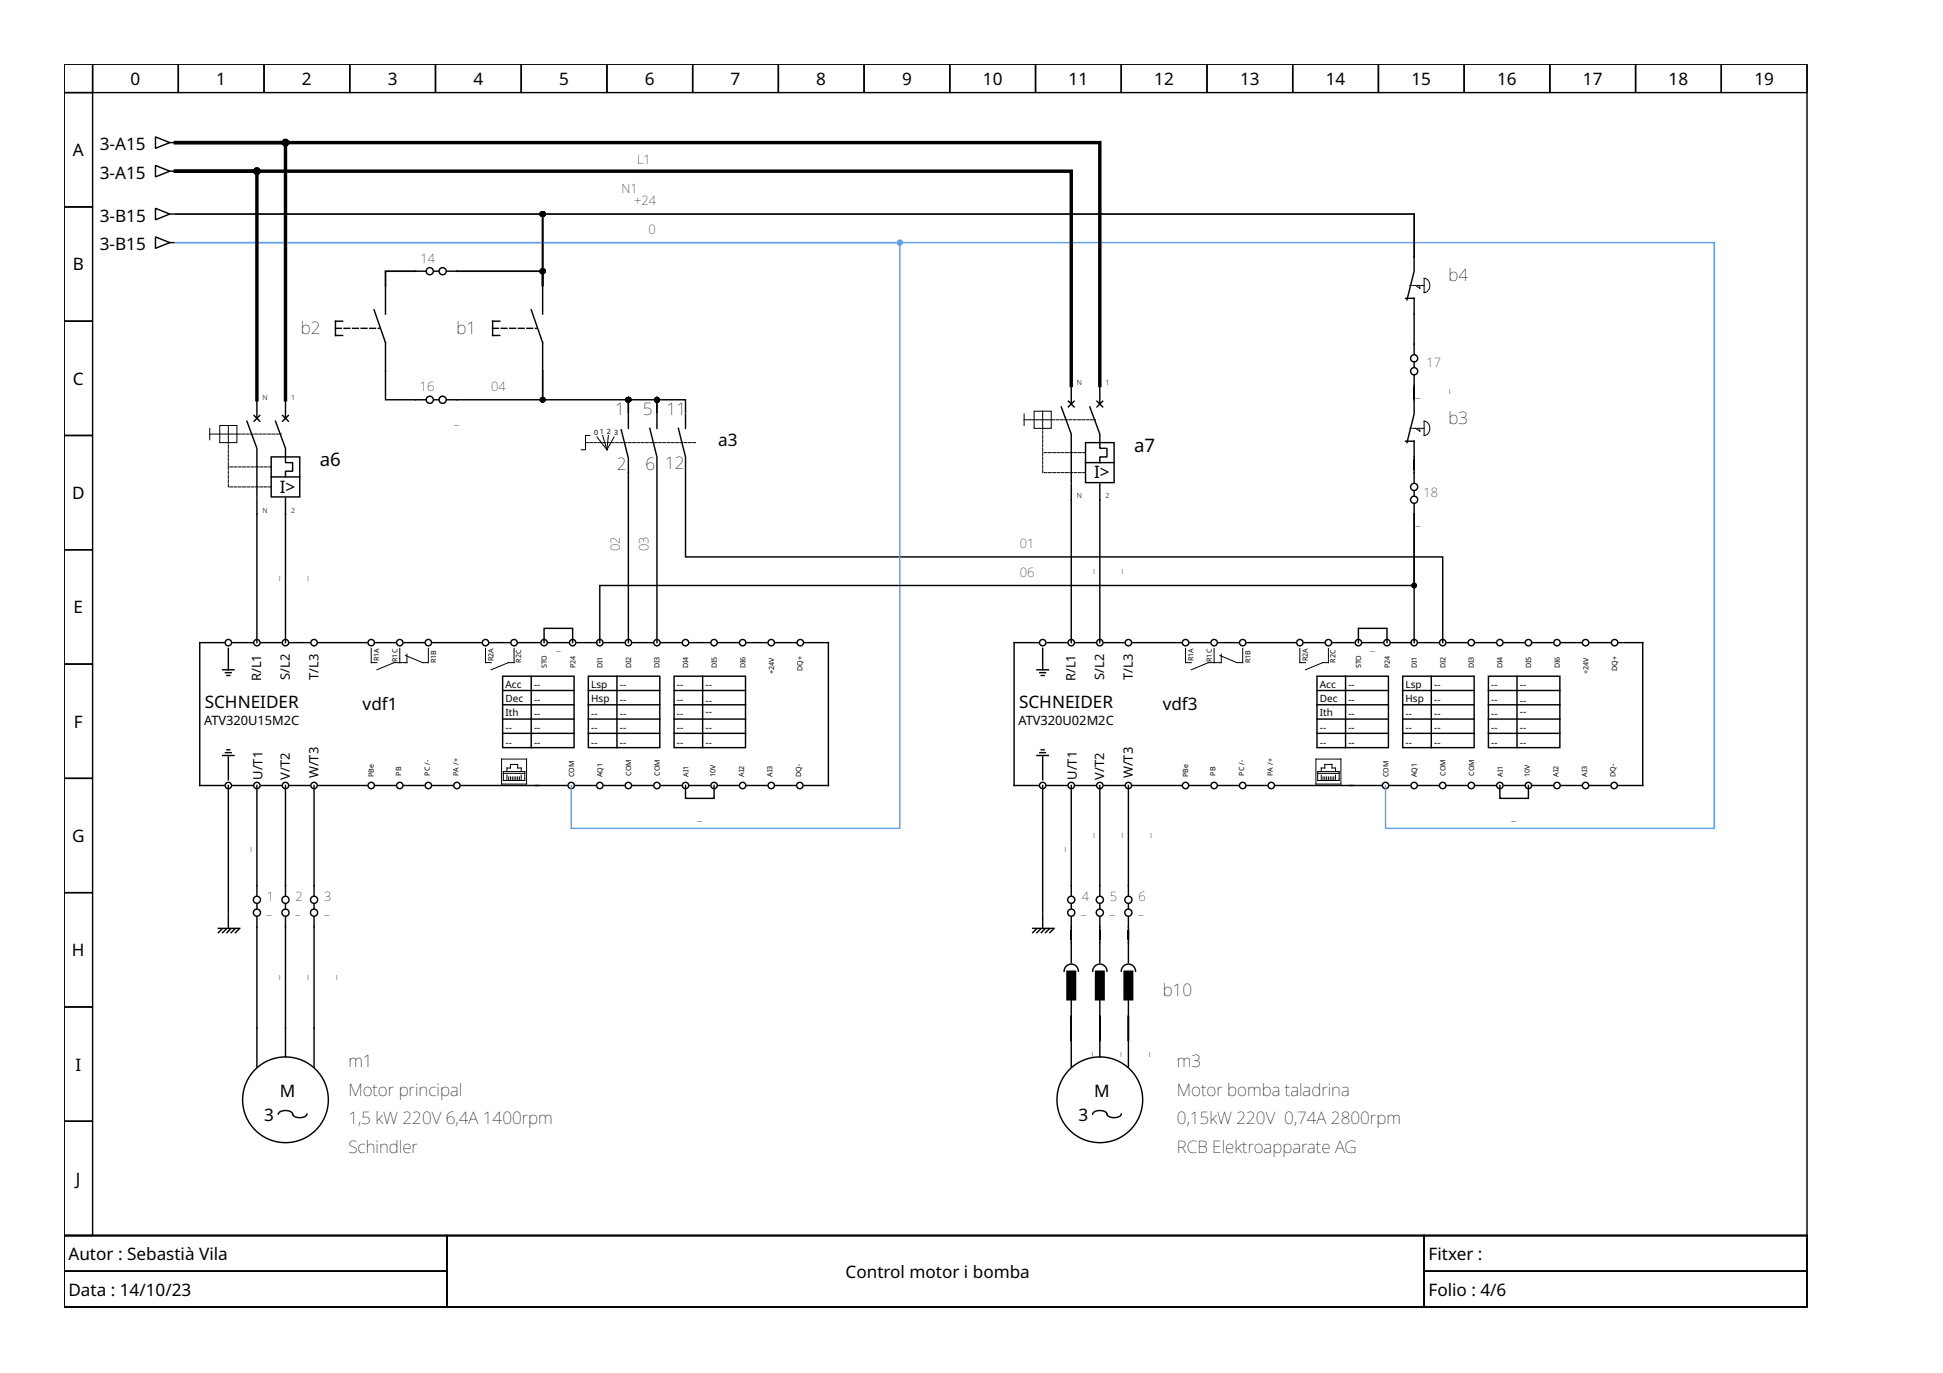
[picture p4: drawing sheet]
<svg xmlns="http://www.w3.org/2000/svg" width="297mm" height="210mm" viewBox="0 0 297 210" stroke-linecap="round" stroke-linejoin="round" font-family="sans-serif">
<g fill="none" stroke="#000" stroke-width=".22">
<path d="M9.8 9.8h266.5v179.1h-266.5zM9.8 9.8h4.4v4.4h-4.4zM9.8 14.2h4.4v17.4h-4.4zM14.2 9.8h13.1v4.4h-13.1zM27.3 9.8h13.1v4.4h-13.1zM40.4 9.8h13.1v4.4h-13.1zM53.5 9.8h13.1v4.4h-13.1zM66.6 9.8h13.1v4.4h-13.1zM79.7 9.8h13.1v4.4h-13.1zM92.8 9.8h13.1v4.4h-13.1zM105.9 9.8h13.1v4.4h-13.1zM119 9.8h13.1v4.4h-13.1z"/>
<path d="M132.1 9.8h13.1v4.4h-13.1zM145.2 9.8h13.1v4.4h-13.1zM158.3 9.8h13.1v4.4h-13.1zM171.4 9.8h13.1v4.4h-13.1zM184.5 9.8h13.1v4.4h-13.1zM197.6 9.8h13.1v4.4h-13.1zM210.7 9.8h13.1v4.4h-13.1zM223.8 9.8h13.1v4.4h-13.1zM236.9 9.8h13.1v4.4h-13.1zM250 9.8h13.1v4.4h-13.1zM263.1 9.8h13.2v4.4h-13.2zM9.8 31.6h4.4v17.5h-4.4z"/>
<path d="M23.8 31.8l2.2 .9-2.2 .9zM23.8 20.9l2.2 .9-2.2 .9zM23.8 25.3l2.2 .9-2.2 .8zM23.8 36.2l2.2 .9-2.2 .9zM26 32.7h.6M26 21.8h.6M26 26.2h.6M26 37.1h.6M216.2 39.3v2.2l-1.1 4.3M9.8 49.1h4.4v17.5h-4.4zM52.4 49.1h-1.1v2.2h1.1M57.2 47.4l1.7 5v8.7h6.1"/>
<path d="M58.9 43.6v4.4M63.5 41.5h1.5M66.4 41.5h.6M68.3 41.5h1.6M76.4 49.1h-1.1v2.2h1.1M81.2 47.4l1.8 5v4.3M83 43.6v4.4M83 56.7v4.4h-14.7M83 56.7v4.4h13.1v2v-2h4.3v2v-2h4.4v2M163.8 58.9v2.9M168.1 58.9v2.9M214.9 45.6h1.3v8.5"/>
<path d="M216.2 57.4v5.9l-1.1 4.4M216.2 55.4v.7M9.8 66.6h4.4v17.4h-4.4zM37.7 64.4l1.6 4.1v7.5M38.8 63.5l.9 .9M39.3 76.2v22M39.3 61.1v2.9M39.7 63.5l-.9 .9M41.5 69.9h4.3v6.1h-4.3zM41.5 72.9h4.3M42.1 64.4l1.5 4.1v2.2h1.1v1.3h-1.1v.9M43.2 63.5l.9 .9"/>
<path d="M43.6 76.2v22M43.6 61.1v2.9M44.1 63.5l-.9 .9M66.4 61.1h.6M95 65.7l1.1 4.4v28.1M96.1 63.3v2.2M99.3 65.5l1.1 4.4v2.1M100.4 72.3v25.9M100.4 63.3v2.2M103.7 65.5l1.1 4.4v2.1M104.8 72.3v12.8h115.8v13.1M104.8 63.3v2.2"/>
<path d="M162.2 62.2l1.6 4.2v7.4M163.3 61.3l.9 .9M163.8 74v24.2M164.2 61.3l-.9 .9M166 67.7h4.3v6.1h-4.3zM166 70.7h4.3M166.6 62.2l1.5 4.2v2.1h1.1v1.4h-1.1v.8M167.7 61.3l.9 .9M168.1 74v24.2M168.6 61.3l-.9 .9M214.9 67.4h1.3v6.4M216.2 78.6v10.9h-124.5v8.7"/>
<path d="M216.2 78.6v19.6M216.2 75.1v.6M216.2 77.1v1.5M9.8 84h4.4v17.5h-4.4zM34.3 98.2h-3.8v21.9h3.8M34.9 99.1v3.3M35.6 98.2h3M39.9 98.2h3.1M44.3 98.2h3.1M48.7 98.2h7.4M57.4 98.2h3.1M61.8 98.2h3"/>
<path d="M66.1 98.2h7.5M74.9 98.2h3M79.2 98.2h3.3M83.2 98.2v-2.1h4.3v2.1M83.8 98.2h3.1M88.2 98.2h3.1M92.3 98.2h3.1M96.7 98.2h3.1M101.1 98.2h3M105.5 98.2h3M109.8 98.2h3.1M114.2 98.2h3"/>
<path d="M118.6 98.2h3.2M122.9 98.2h3.7v21.9h-3.7M158.7 98.2h-3.7v21.9h3.7M159.4 99.1v3.3M160.1 98.2h3M164.4 98.2h3.1M168.8 98.2h3.1M173.2 98.2h7.4M181.9 98.2h3.1M186.3 98.2h3M190.6 98.2h7.5M199.4 98.2h3"/>
<path d="M203.7 98.2h3.3M207.7 98.2v-2.1h4.3v2.1M208.3 98.2h3.1M212.7 98.2h3.1M216.8 98.2h3.1M221.2 98.2h3.1M225.6 98.2h3M229.9 98.2h3.1M234.3 98.2h3.1M238.7 98.2h3M243.1 98.2h3.2M247.4 98.2h3.7v21.9h-3.7"/>
<path d="M9.8 101.5h4.4v17.5h-4.4zM9.8 119h4.4v17.5h-4.4zM34 115.5h1.8M34 102.4h1.8M34.5 115.1h.8M34.5 102.8h.8M34.7 114.6h.4M34.7 103.3h.4M34.9 115.7v3.5M76.8 103.4h11v10.9h-11zM76.8 112.1h11M76.8 109.9h11"/>
<path d="M76.8 107.7h11M76.8 105.6h11M81.2 103.4v10.9M89.9 103.4h11v10.9h-11zM89.9 112.1h11M89.9 109.9h11M89.9 107.7h11M89.9 105.6h11M94.3 103.4v10.9M103.1 103.4h10.9v10.9h-10.9zM103.1 112.1h10.9M103.1 109.9h10.9"/>
<path d="M103.1 107.7h10.9M103.1 105.6h10.9M107.4 103.4v10.9M158.5 115.5h1.8M158.5 102.4h1.8M159 115.1h.8M159 102.8h.8M159.2 114.6h.4M159.2 103.3h.4M159.4 115.7v3.5M201.3 103.4h11v10.9h-11zM201.3 112.1h11"/>
<path d="M201.3 109.9h11M201.3 107.7h11M201.3 105.6h11M205.7 103.4v10.9M214.4 103.4h11v10.9h-11zM214.4 112.1h11M214.4 109.9h11M214.4 107.7h11M214.4 105.6h11M218.8 103.4v10.9M227.5 103.4h11v10.9h-11zM227.5 112.1h11"/>
<path d="M227.5 109.9h11M227.5 107.7h11M227.5 105.6h11M231.9 103.4v10.9M9.8 136.5h4.4v17.4h-4.4zM34.9 139.7v2.2M34.9 120.1v19.4M35.6 120.1h3M39.3 120.1v16.8M39.3 138.2v.7M39.9 120.1h3.1M43.6 120.1v16.8"/>
<path d="M43.6 138.2v.7M44.3 120.1h3.1M48 138.2v.7M48 120.1v16.8M48.7 120.1h7.4M57.4 120.1h3.1M61.8 120.1h3M66.1 120.1h3.1M70.5 120.1h16.2M88 120.1h3M92.3 120.1h3.1M96.7 120.1h3.1"/>
<path d="M101.1 120.1h3M104.8 120.1v2h4.4v-2M105.5 120.1h3M109.8 120.1h3.1M114.2 120.1h3M118.6 120.1h3M159.4 139.7v2.2M159.4 120.1v19.4M160.1 120.1h3M163.8 120.1v16.8M163.8 138.2v.7M164.4 120.1h3.1"/>
<path d="M168.1 120.1v16.8M168.1 138.2v.7M168.8 120.1h3.1M172.5 120.1v16.8M172.5 138.2v.7M173.2 120.1h7.4M181.9 120.1h3.1M186.3 120.1h3M190.6 120.1h3.1M195 120.1h16.2M212.5 120.1h3M216.8 120.1h3.1"/>
<path d="M221.2 120.1h3.1M225.6 120.1h3M229.3 120.1v2h4.4v-2M229.9 120.1h3.1M234.3 120.1h3.1M238.7 120.1h3M243.1 120.1h3M9.8 153.9h4.4v17.5h-4.4zM33.4 141.9h3.3M33.9 142l-.5 .6M34.6 142l-.6 .6M35.2 142l-.5 .6"/>
<path d="M35.9 142l-.6 .6M36.5 142l-.5 .6M39.3 140.2v22.9M43.6 140.2v21.4M48 140.2v22.9M157.9 141.9h3.2M158.4 142l-.5 .6M159.1 142l-.6 .6M159.7 142l-.5 .6M160.4 142l-.6 .6M161 142l-.5 .6M162.7 148.5a1.09 1.09 0 0 1 1.1-1.1 1.09 1.09 0 0 1 1.1 1.1"/>
<path d="M163.8 155.3v3.9zM163.8 140.2v7M163.8 152.8v10.3M167 148.5a1.09 1.09 0 0 1 1.1-1.1 1.09 1.09 0 0 1 1.1 1.1M168.1 155.3v3.9zM168.1 140.2v7M168.1 152.8v8.8M171.4 148.5a1.09 1.09 0 0 1 1.1-1.1 1.09 1.09 0 0 1 1.1 1.1M172.5 155.3v3.9zM172.5 140.2v7M172.5 152.8v10.3M9.8 171.4h4.4v17.5h-4.4z"/>
<path d="M42.6 170.3a1.37 1.37 0 0 1 2.1 0 1.37 1.37 0 0 0 2.2 0M167 170.3a1.37 1.37 0 0 1 2.2 0 1.37 1.37 0 0 0 2.2 0M9.8 188.9h266.5v10.9h-266.5zM9.8 188.9h58.5v5.4h-58.5zM9.8 194.3h58.5v5.5h-58.5zM68.3 188.9h149.4v10.9h-149.4zM217.7 188.9h58.6v5.4h-58.6zM217.7 194.3h58.6v5.5h-58.6z"/>
<circle cx="65.7" cy="41.5" r=".55"/>
<circle cx="67.7" cy="41.5" r=".55"/>
<circle cx="216.2" cy="54.8" r=".55"/>
<circle cx="216.2" cy="56.7" r=".55"/>
<circle cx="65.7" cy="61.1" r=".55"/>
<circle cx="67.7" cy="61.1" r=".55"/>
<circle cx="216.2" cy="74.4" r=".55"/>
<circle cx="216.2" cy="76.4" r=".55"/>
<circle cx="34.9" cy="98.2" r=".49"/>
<circle cx="39.3" cy="98.2" r=".49"/>
<circle cx="43.6" cy="98.2" r=".49"/>
<circle cx="48" cy="98.2" r=".49"/>
<circle cx="56.7" cy="98.2" r=".49"/>
<circle cx="61.1" cy="98.2" r=".49"/>
<circle cx="65.5" cy="98.2" r=".49"/>
<circle cx="74.2" cy="98.2" r=".49"/>
<circle cx="78.6" cy="98.2" r=".49"/>
<circle cx="83.2" cy="98.2" r=".49"/>
<circle cx="87.5" cy="98.2" r=".49"/>
<circle cx="91.7" cy="98.2" r=".49"/>
<circle cx="96.1" cy="98.2" r=".49"/>
<circle cx="100.4" cy="98.2" r=".49"/>
<circle cx="104.8" cy="98.2" r=".49"/>
<circle cx="109.2" cy="98.2" r=".49"/>
<circle cx="113.5" cy="98.2" r=".49"/>
<circle cx="117.9" cy="98.2" r=".49"/>
<circle cx="122.3" cy="98.2" r=".49"/>
<circle cx="159.4" cy="98.2" r=".49"/>
<circle cx="163.8" cy="98.2" r=".49"/>
<circle cx="168.1" cy="98.2" r=".49"/>
<circle cx="172.5" cy="98.2" r=".49"/>
<circle cx="181.2" cy="98.2" r=".49"/>
<circle cx="185.6" cy="98.2" r=".49"/>
<circle cx="190" cy="98.2" r=".49"/>
<circle cx="198.7" cy="98.2" r=".49"/>
<circle cx="203.1" cy="98.2" r=".49"/>
<circle cx="207.7" cy="98.2" r=".49"/>
<circle cx="212" cy="98.2" r=".49"/>
<circle cx="216.2" cy="98.2" r=".49"/>
<circle cx="220.6" cy="98.2" r=".49"/>
<circle cx="224.9" cy="98.2" r=".49"/>
<circle cx="229.3" cy="98.2" r=".49"/>
<circle cx="233.7" cy="98.2" r=".49"/>
<circle cx="238" cy="98.2" r=".49"/>
<circle cx="242.4" cy="98.2" r=".49"/>
<circle cx="246.8" cy="98.2" r=".49"/>
<circle cx="34.9" cy="120.1" r=".49"/>
<circle cx="39.3" cy="137.6" r=".55"/>
<circle cx="39.3" cy="139.5" r=".55"/>
<circle cx="39.3" cy="120.1" r=".49"/>
<circle cx="43.6" cy="137.6" r=".55"/>
<circle cx="43.6" cy="139.5" r=".55"/>
<circle cx="43.6" cy="120.1" r=".49"/>
<circle cx="48" cy="137.6" r=".55"/>
<circle cx="48" cy="139.5" r=".55"/>
<circle cx="48" cy="120.1" r=".49"/>
<circle cx="56.7" cy="120.1" r=".49"/>
<circle cx="61.1" cy="120.1" r=".49"/>
<circle cx="65.5" cy="120.1" r=".49"/>
<circle cx="69.9" cy="120.1" r=".49"/>
<circle cx="87.3" cy="120.1" r=".49"/>
<circle cx="91.7" cy="120.1" r=".49"/>
<circle cx="96.1" cy="120.1" r=".49"/>
<circle cx="100.4" cy="120.1" r=".49"/>
<circle cx="104.8" cy="120.1" r=".49"/>
<circle cx="109.2" cy="120.1" r=".49"/>
<circle cx="113.5" cy="120.1" r=".49"/>
<circle cx="117.9" cy="120.1" r=".49"/>
<circle cx="122.3" cy="120.1" r=".49"/>
<circle cx="159.4" cy="120.1" r=".49"/>
<circle cx="163.8" cy="137.6" r=".55"/>
<circle cx="163.8" cy="139.5" r=".55"/>
<circle cx="163.8" cy="120.1" r=".49"/>
<circle cx="168.1" cy="137.6" r=".55"/>
<circle cx="168.1" cy="139.5" r=".55"/>
<circle cx="168.1" cy="120.1" r=".49"/>
<circle cx="172.5" cy="137.6" r=".55"/>
<circle cx="172.5" cy="139.5" r=".55"/>
<circle cx="172.5" cy="120.1" r=".49"/>
<circle cx="181.2" cy="120.1" r=".49"/>
<circle cx="185.6" cy="120.1" r=".49"/>
<circle cx="190" cy="120.1" r=".49"/>
<circle cx="194.3" cy="120.1" r=".49"/>
<circle cx="211.8" cy="120.1" r=".49"/>
<circle cx="216.2" cy="120.1" r=".49"/>
<circle cx="220.6" cy="120.1" r=".49"/>
<circle cx="224.9" cy="120.1" r=".49"/>
<circle cx="229.3" cy="120.1" r=".49"/>
<circle cx="233.7" cy="120.1" r=".49"/>
<circle cx="238" cy="120.1" r=".49"/>
<circle cx="242.4" cy="120.1" r=".49"/>
<circle cx="246.8" cy="120.1" r=".49"/>
<circle cx="43.6" cy="168.1" r="6.6"/>
<circle cx="168.1" cy="168.1" r="6.6"/>
</g>
<g fill="none" stroke="#000" stroke-width=".15">
<path d="M216.4 43.6l.7 .5v-.5M217.7 42.6a1.12 1.12 0 0 1 .9 1 1.12 1.12 0 0 1-.9 1.1zM32.1 66.4h4.1M32.1 65.5v1.7M33.6 65h2.6v2.7h-2.6zM34.9 65v2.7M90.2 66.6h-.7v2.2h-.6M91.3 66.8l1.5 2M92.1 66.6l.7 2.2M93 66.6l-.2 2.2M93.9 66.8l-1.1 2M156.6 64.2h4.1"/>
<path d="M156.6 63.3v1.7M158.1 62.9h2.6v2.6h-2.6zM159.4 62.9v2.6M216.4 65.5l.7 .4v-.4M217.7 64.4a1.12 1.12 0 0 1 .9 1.1 1.12 1.12 0 0 1-.9 1.1zM56.7 99.1v2.2h.9M61.1 99.1v2.2M62.2 100v1.3h-2l-2.6 1.1M65.5 99.1v2.2h-.9l-2.6-1.1M74.2 99.1v2.2h.9M78.6 99.1v2.2h-.9l-2.6 1.1M181.2 99.1v2.2h.9"/>
<path d="M185.6 99.1v2.2M186.7 100v1.3h-2l-2.6 1.1M190 99.1v2.2h-.9l-2.6-1.1M198.7 99.1v2.2h.9M203.1 99.1v2.2h-.9l-2.6 1.1M76.7 116h3.8v3.9h-3.8zM77 118.2h3.2M77 118h3.2v1.3h-3.2zM77.5 118v-.6h.5v-.5h1.1v.5h.6v.6M77.5 118.5v.8M77.8 118.8v.5M78 118.8v.5"/>
<path d="M78.3 118.8v.5M78.6 118.8v.5M78.9 118.8v.5M79.1 118.8v.5M79.4 118.8v.5M79.7 118.5v.8M201.2 116h3.8v3.9h-3.8zM201.4 118h3.3v1.3h-3.3zM201.4 118.2h3.3M202 118v-.6h.5v-.5h1.1v.5h.6v.6M202 118.5v.8M202.3 118.8v.5"/>
<path d="M202.5 118.8v.5M202.8 118.8v.5M203.1 118.8v.5M203.4 118.8v.5M203.6 118.8v.5M203.9 118.8v.5M204.2 118.5v.8"/>
</g>
<path d="M217.7 43.6h-2.2M36.3 66.4h6.7M41.5 74.4h-6.6v-6.7M41.5 71.4h-6.6M106.3 67.7h-16.8M160.8 64.2h6.7M166 72.3h-6.6v-6.8M166 69.2h-6.6M217.7 65.5h-2.2" fill="none" stroke="#000" stroke-width=".15" stroke-dasharray=".4 .2"/>
<path d="M51.3 50.2h6.8M75.3 50.2h6.8" fill="none" stroke="#000" stroke-width=".22" stroke-dasharray=".9 .4"/>
<g fill="#000" stroke="#000" stroke-width=".22">
<path d="M163.1 148.5h1.3v4.3h-1.3z" fill-rule="evenodd"/>
<path d="M167.5 148.5h1.3v4.3h-1.3z" fill-rule="evenodd"/>
<path d="M171.9 148.5h1.3v4.3h-1.3z" fill-rule="evenodd"/>
<circle cx="83" cy="61.1" r=".33"/>
<circle cx="96.1" cy="61.1" r=".33"/>
<circle cx="100.4" cy="61.1" r=".33"/>
<circle cx="216.2" cy="89.5" r=".33"/>
</g>
<path d="M87.3 120.1v6.5h50.3v-89.5h-110.8h235.3v89.5h-50.3v-6.5" fill="none" stroke="#62a0ea" stroke-width=".22"/>
<circle cx="137.6" cy="37.1" r=".33" fill="#62a0ea" stroke="#62a0ea" stroke-width=".22"/>
<path d="M26.8 32.7h56.2v10.9M216.2 39.3v-6.6h-133.2v10.9M63.5 41.5h-4.6v2.1M69.9 41.5h13.1v2.1" fill="none" stroke="#000" stroke-width=".26"/>
<g fill="#000" stroke="#000" stroke-width=".26">
<circle cx="83" cy="32.7" r=".33"/>
<circle cx="83" cy="41.5" r=".33"/>
</g>
<path d="M163.8 58.9v-32.7h-137h12.5v34.9M168.1 58.9v-37.1h-141.3h16.8v39.3" fill="none" stroke="#000" stroke-width=".52"/>
<g fill="#000" stroke="#000" stroke-width=".52">
<circle cx="39.3" cy="26.2" r=".33"/>
<circle cx="43.6" cy="21.8" r=".33"/>
</g>
<g font-size="2.8">
<text x="48.9" y="71.3">a6</text>
<text x="173.4" y="69.1">a7</text>
</g>
<g font-size="2.6">
<text x="20" y="13">0</text>
<text x="33.1" y="13">1</text>
<text x="46.2" y="13">2</text>
<text x="59.3" y="13">3</text>
<text x="72.4" y="13">4</text>
<text x="85.5" y="13">5</text>
<text x="98.6" y="13">6</text>
<text x="111.7" y="13">7</text>
<text x="124.8" y="13">8</text>
<text x="137.9" y="13">9</text>
<text x="150.3" y="13">10</text>
<text x="163.4" y="13">11</text>
<text x="176.5" y="13">12</text>
<text x="189.6" y="13">13</text>
<text x="202.7" y="13">14</text>
<text x="215.8" y="13">15</text>
<text x="228.9" y="13">16</text>
<text x="242" y="13">17</text>
<text x="255.1" y="13">18</text>
<text x="268.2" y="13">19</text>
<text x="11.1" y="23.9">A</text>
<text x="15.2" y="23">3-A15</text>
<text x="15.2" y="27.4">3-A15</text>
<text x="15.2" y="33.9">3-B15</text>
<text x="11.1" y="41.3">B</text>
<text x="15.2" y="38.3">3-B15</text>
<text x="221.4" y="43">b4</text>
<text x="46" y="51">b2</text>
<text x="69.8" y="51">b1</text>
<text x="11.1" y="58.8">C</text>
<text x="94.1" y="63.5">1</text>
<text x="98.3" y="63.5">5</text>
<text x="101.9" y="63.4">11</text>
<text x="221.4" y="64.8">b3</text>
<text x="94.3" y="71.8">2</text>
<text x="98.7" y="71.8">6</text>
<text x="101.7" y="71.7">12</text>
<text x="109.8" y="68.2">a3</text>
<text x="11" y="76.3">D</text>
<text x="42.8" y="75.3">I&gt;</text>
<text x="167.3" y="73.1">I&gt;</text>
<text x="11.2" y="93.8">E</text>
<text x="11.3" y="111.2">F</text>
<text x="31.3" y="108.3">SCHNEIDER</text>
<text x="55.4" y="108.5">vdf1</text>
<text x="155.8" y="108.3">SCHNEIDER</text>
<text x="177.7" y="108.5">vdf3</text>
<text x="11" y="128.7">G</text>
<text x="11" y="146.2">H</text>
<text x="177.7" y="152.2">b10</text>
<text x="11.5" y="163.7">I</text>
<text x="42.8" y="167.7">M</text>
<text x="53.3" y="163.1">m1</text>
<text x="53.3" y="167.5">Motor principal</text>
<text x="167.3" y="167.7">M</text>
<text x="179.9" y="163.1">m3</text>
<text x="179.9" y="167.5">Motor bomba taladrina</text>
<text x="40.4" y="171.4">3</text>
<text x="53.3" y="171.9">1,5 kW 220V 6,4A 1400rpm</text>
<text x="164.9" y="171.4">3</text>
<text x="179.9" y="171.9">0,15kW 220V 0,74A 2800rpm</text>
<text x="53.3" y="176.2">Schindler</text>
<text x="179.9" y="176.2">RCB Elektroapparate AG</text>
<text x="11.6" y="181.1">J</text>
<text x="10.5" y="192.6">Autor : Sebastià Vila</text>
<text x="129.3" y="195.3">Control motor i bomba</text>
<text x="218.4" y="192.6">Fitxer :</text>
<text x="10.5" y="198.1">Data : 14/10/23</text>
<text x="218.4" y="198.1">Folio : 4/6</text>
</g>
<g font-size="2">
<text x="95" y="29.4">N1</text>
<text x="97.4" y="25.1">L1</text>
<text x="96.9" y="31.4">+24</text>
<text x="99.1" y="35.8">0</text>
<text x="64.3" y="40.1">14</text>
<text x="64.2" y="59.8">16</text>
<text x="75.1" y="59.8">04</text>
<text x="218.1" y="56.2">17</text>
<text x="69.4" y="64.8">_</text>
<text x="216.4" y="60.7">_</text>
<text x="221.4" y="60.2" transform="rotate(-90 221.4 60.2)">_</text>
<text x="217.6" y="76">18</text>
<text x="155.9" y="83.8">01</text>
<text x="216.4" y="80.3">_</text>
<text x="42.6" y="88.8" transform="rotate(-90 42.6 88.8)">_</text>
<text x="46.9" y="88.8" transform="rotate(-90 46.9 88.8)">_</text>
<text x="94.8" y="84.3" transform="rotate(-90 94.8 84.3)">02</text>
<text x="99.1" y="84.3" transform="rotate(-90 99.1 84.3)">03</text>
<text x="155.9" y="88.2">06</text>
<text x="167" y="87.7" transform="rotate(-90 167 87.7)">_</text>
<text x="171.4" y="87.7" transform="rotate(-90 171.4 87.7)">_</text>
<text x="85" y="99.3">_</text>
<text x="209.5" y="99.3">_</text>
<text x="39.9" y="104.1" transform="rotate(-90 39.9 104.1)">R/L1</text>
<text x="44.3" y="103.9" transform="rotate(-90 44.3 103.9)">S/L2</text>
<text x="48.7" y="103.9" transform="rotate(-90 48.7 103.9)">T/L3</text>
<text x="164.4" y="104.1" transform="rotate(-90 164.4 104.1)">R/L1</text>
<text x="168.8" y="103.9" transform="rotate(-90 168.8 103.9)">S/L2</text>
<text x="173.2" y="103.9" transform="rotate(-90 173.2 103.9)">T/L3</text>
<text x="31.2" y="110.9">ATV320U15M2C</text>
<text x="155.7" y="110.9">ATV320U02M2C</text>
<text x="40.1" y="119.2" transform="rotate(-90 40.1 119.2)">U/T1</text>
<text x="44.3" y="119.2" transform="rotate(-90 44.3 119.2)">V/T2</text>
<text x="48.7" y="119" transform="rotate(-90 48.7 119)">W/T3</text>
<text x="164.6" y="119.2" transform="rotate(-90 164.6 119.2)">U/T1</text>
<text x="168.8" y="119.2" transform="rotate(-90 168.8 119.2)">V/T2</text>
<text x="173.2" y="119" transform="rotate(-90 173.2 119)">W/T3</text>
<text x="106.6" y="125.3">_</text>
<text x="231.1" y="125.3">_</text>
<text x="38.2" y="130.2" transform="rotate(-90 38.2 130.2)">_</text>
<text x="162.7" y="130.2" transform="rotate(-90 162.7 130.2)">_</text>
<text x="167" y="128.1" transform="rotate(-90 167 128.1)">_</text>
<text x="171.4" y="128.1" transform="rotate(-90 171.4 128.1)">_</text>
<text x="175.8" y="128.1" transform="rotate(-90 175.8 128.1)">_</text>
<text x="40.8" y="137.8">1</text>
<text x="45.2" y="137.8">2</text>
<text x="49.5" y="137.8">3</text>
<text x="165.4" y="137.8">4</text>
<text x="169.7" y="137.8">5</text>
<text x="174" y="137.8">6</text>
<text x="40.8" y="139.7">_</text>
<text x="45.2" y="139.7">_</text>
<text x="49.5" y="139.7">_</text>
<text x="165.3" y="139.7">_</text>
<text x="169.7" y="139.7">_</text>
<text x="174" y="139.7">_</text>
<text x="42.6" y="149.8" transform="rotate(-90 42.6 149.8)">_</text>
<text x="46.9" y="149.8" transform="rotate(-90 46.9 149.8)">_</text>
<text x="51.3" y="149.8" transform="rotate(-90 51.3 149.8)">_</text>
<text x="166.8" y="161.5" transform="rotate(-90 166.8 161.5)">_</text>
<text x="171.2" y="161.5" transform="rotate(-90 171.2 161.5)">_</text>
<text x="175.6" y="161.5" transform="rotate(-90 175.6 161.5)">_</text>
</g>
<g font-size="1.5">
<text x="77.3" y="107.3">Dec</text>
<text x="77.3" y="105.1">Acc</text>
<text x="81.6" y="107.4">--</text>
<text x="81.6" y="105.2">--</text>
<text x="90.4" y="107.3">Hsp</text>
<text x="90.4" y="105.1">Lsp</text>
<text x="94.8" y="107.4">--</text>
<text x="94.8" y="105.2">--</text>
<text x="103.5" y="105.2">--</text>
<text x="103.5" y="107.4">--</text>
<text x="107.9" y="107.6">--</text>
<text x="107.9" y="105.2">--</text>
<text x="201.8" y="107.3">Dec</text>
<text x="201.8" y="105.1">Acc</text>
<text x="206.1" y="107.4">--</text>
<text x="206.1" y="105.2">--</text>
<text x="214.9" y="107.3">Hsp</text>
<text x="214.9" y="105.1">Lsp</text>
<text x="219.2" y="107.4">--</text>
<text x="219.2" y="105.2">--</text>
<text x="228" y="105.2">--</text>
<text x="228" y="107.4">--</text>
<text x="232.3" y="107.6">--</text>
<text x="232.3" y="105.2">--</text>
<text x="77.3" y="109.5">Ith</text>
<text x="77.3" y="114">--</text>
<text x="77.3" y="111.8">--</text>
<text x="81.6" y="111.8">--</text>
<text x="81.6" y="109.6">--</text>
<text x="81.6" y="114">--</text>
<text x="90.4" y="111.8">--</text>
<text x="90.4" y="114">--</text>
<text x="90.4" y="109.6">--</text>
<text x="94.8" y="111.8">--</text>
<text x="94.8" y="109.6">--</text>
<text x="94.8" y="114">--</text>
<text x="103.5" y="109.6">--</text>
<text x="103.5" y="111.8">--</text>
<text x="103.5" y="114">--</text>
<text x="107.9" y="111.8">--</text>
<text x="107.9" y="109.4">--</text>
<text x="107.9" y="114">--</text>
<text x="201.8" y="109.5">Ith</text>
<text x="201.8" y="114">--</text>
<text x="201.8" y="111.8">--</text>
<text x="206.1" y="111.8">--</text>
<text x="206.1" y="109.6">--</text>
<text x="206.1" y="114">--</text>
<text x="214.9" y="111.8">--</text>
<text x="214.9" y="114">--</text>
<text x="214.9" y="109.6">--</text>
<text x="219.2" y="111.8">--</text>
<text x="219.2" y="109.6">--</text>
<text x="219.2" y="114">--</text>
<text x="228" y="109.6">--</text>
<text x="228" y="111.8">--</text>
<text x="228" y="114">--</text>
<text x="232.3" y="111.8">--</text>
<text x="232.3" y="109.4">--</text>
<text x="232.3" y="114">--</text>
</g>
<g font-size="1.1">
<text x="164.6" y="58.9">N</text>
<text x="169" y="58.9">1</text>
<text x="40.1" y="61.1">N</text>
<text x="44.5" y="61.1">1</text>
<text x="90.8" y="66.6">0</text>
<text x="91.7" y="66.4">1</text>
<text x="92.8" y="66.4">2</text>
<text x="93.9" y="66.6">3</text>
<text x="164.6" y="76.2">N</text>
<text x="169" y="76.2">2</text>
<text x="40.1" y="78.4">N</text>
<text x="44.5" y="78.4">2</text>
<text x="57.9" y="101.1" transform="rotate(-90 57.9 101.1)">R1A</text>
<text x="60.8" y="101.2" transform="rotate(-90 60.8 101.2)">R1C</text>
<text x="66.7" y="101.4" transform="rotate(-90 66.7 101.4)">R1B</text>
<text x="75.4" y="101.1" transform="rotate(-90 75.4 101.1)">R2A</text>
<text x="79.7" y="101.3" transform="rotate(-90 79.7 101.3)">R2C</text>
<text x="182.4" y="101.1" transform="rotate(-90 182.4 101.1)">R1A</text>
<text x="185.3" y="101.2" transform="rotate(-90 185.3 101.2)">R1C</text>
<text x="191.2" y="101.4" transform="rotate(-90 191.2 101.4)">R1B</text>
<text x="199.9" y="101.1" transform="rotate(-90 199.9 101.1)">R2A</text>
<text x="204.2" y="101.3" transform="rotate(-90 204.2 101.3)">R2C</text>
<text x="83.6" y="102.2" transform="rotate(-90 83.6 102.2)">STO</text>
<text x="88" y="102.2" transform="rotate(-90 88 102.2)">P24</text>
<text x="92.1" y="102.2" transform="rotate(-90 92.1 102.2)">DI1</text>
<text x="96.5" y="102.2" transform="rotate(-90 96.5 102.2)">DI2</text>
<text x="100.8" y="102.2" transform="rotate(-90 100.8 102.2)">DI3</text>
<text x="105.2" y="102.2" transform="rotate(-90 105.2 102.2)">DI4</text>
<text x="109.6" y="102.2" transform="rotate(-90 109.6 102.2)">DI5</text>
<text x="113.9" y="102.2" transform="rotate(-90 113.9 102.2)">DI6</text>
<text x="118.3" y="103.1" transform="rotate(-90 118.3 103.1)">+24V</text>
<text x="122.7" y="102.6" transform="rotate(-90 122.7 102.6)">DQ+</text>
<text x="208.1" y="102.2" transform="rotate(-90 208.1 102.2)">STO</text>
<text x="212.5" y="102.2" transform="rotate(-90 212.5 102.2)">P24</text>
<text x="216.6" y="102.2" transform="rotate(-90 216.6 102.2)">DI1</text>
<text x="221" y="102.2" transform="rotate(-90 221 102.2)">DI2</text>
<text x="225.3" y="102.2" transform="rotate(-90 225.3 102.2)">DI3</text>
<text x="229.7" y="102.2" transform="rotate(-90 229.7 102.2)">DI4</text>
<text x="234.1" y="102.2" transform="rotate(-90 234.1 102.2)">DI5</text>
<text x="238.4" y="102.2" transform="rotate(-90 238.4 102.2)">DI6</text>
<text x="242.8" y="103.1" transform="rotate(-90 242.8 103.1)">+24V</text>
<text x="247.2" y="102.6" transform="rotate(-90 247.2 102.6)">DQ+</text>
<text x="57.2" y="118.8" transform="rotate(-90 57.2 118.8)">PBe</text>
<text x="61.3" y="118.6" transform="rotate(-90 61.3 118.6)">PB</text>
<text x="65.7" y="118.6" transform="rotate(-90 65.7 118.6)">PC /-</text>
<text x="70.1" y="118.6" transform="rotate(-90 70.1 118.6)">PA /+</text>
<text x="87.8" y="118.8" transform="rotate(-90 87.8 118.8)">COM</text>
<text x="92.1" y="118.8" transform="rotate(-90 92.1 118.8)">AQ1</text>
<text x="96.5" y="118.6" transform="rotate(-90 96.5 118.6)">COM</text>
<text x="100.9" y="118.6" transform="rotate(-90 100.9 118.6)">COM</text>
<text x="105.2" y="118.8" transform="rotate(-90 105.2 118.8)">AI1</text>
<text x="109.4" y="118.8" transform="rotate(-90 109.4 118.8)">10V</text>
<text x="113.8" y="118.8" transform="rotate(-90 113.8 118.8)">AI2</text>
<text x="118.1" y="118.8" transform="rotate(-90 118.1 118.8)">AI3</text>
<text x="122.5" y="118.8" transform="rotate(-90 122.5 118.8)">DQ-</text>
<text x="181.7" y="118.8" transform="rotate(-90 181.7 118.8)">PBe</text>
<text x="185.8" y="118.6" transform="rotate(-90 185.8 118.6)">PB</text>
<text x="190.2" y="118.6" transform="rotate(-90 190.2 118.6)">PC /-</text>
<text x="194.6" y="118.6" transform="rotate(-90 194.6 118.6)">PA /+</text>
<text x="212.3" y="118.8" transform="rotate(-90 212.3 118.8)">COM</text>
<text x="216.6" y="118.8" transform="rotate(-90 216.6 118.8)">AQ1</text>
<text x="221" y="118.6" transform="rotate(-90 221 118.6)">COM</text>
<text x="225.4" y="118.6" transform="rotate(-90 225.4 118.6)">COM</text>
<text x="229.7" y="118.8" transform="rotate(-90 229.7 118.8)">AI1</text>
<text x="233.9" y="118.8" transform="rotate(-90 233.9 118.8)">10V</text>
<text x="238.2" y="118.8" transform="rotate(-90 238.2 118.8)">AI2</text>
<text x="242.6" y="118.8" transform="rotate(-90 242.6 118.8)">AI3</text>
<text x="247" y="118.8" transform="rotate(-90 247 118.8)">DQ-</text>
</g>
</svg>
